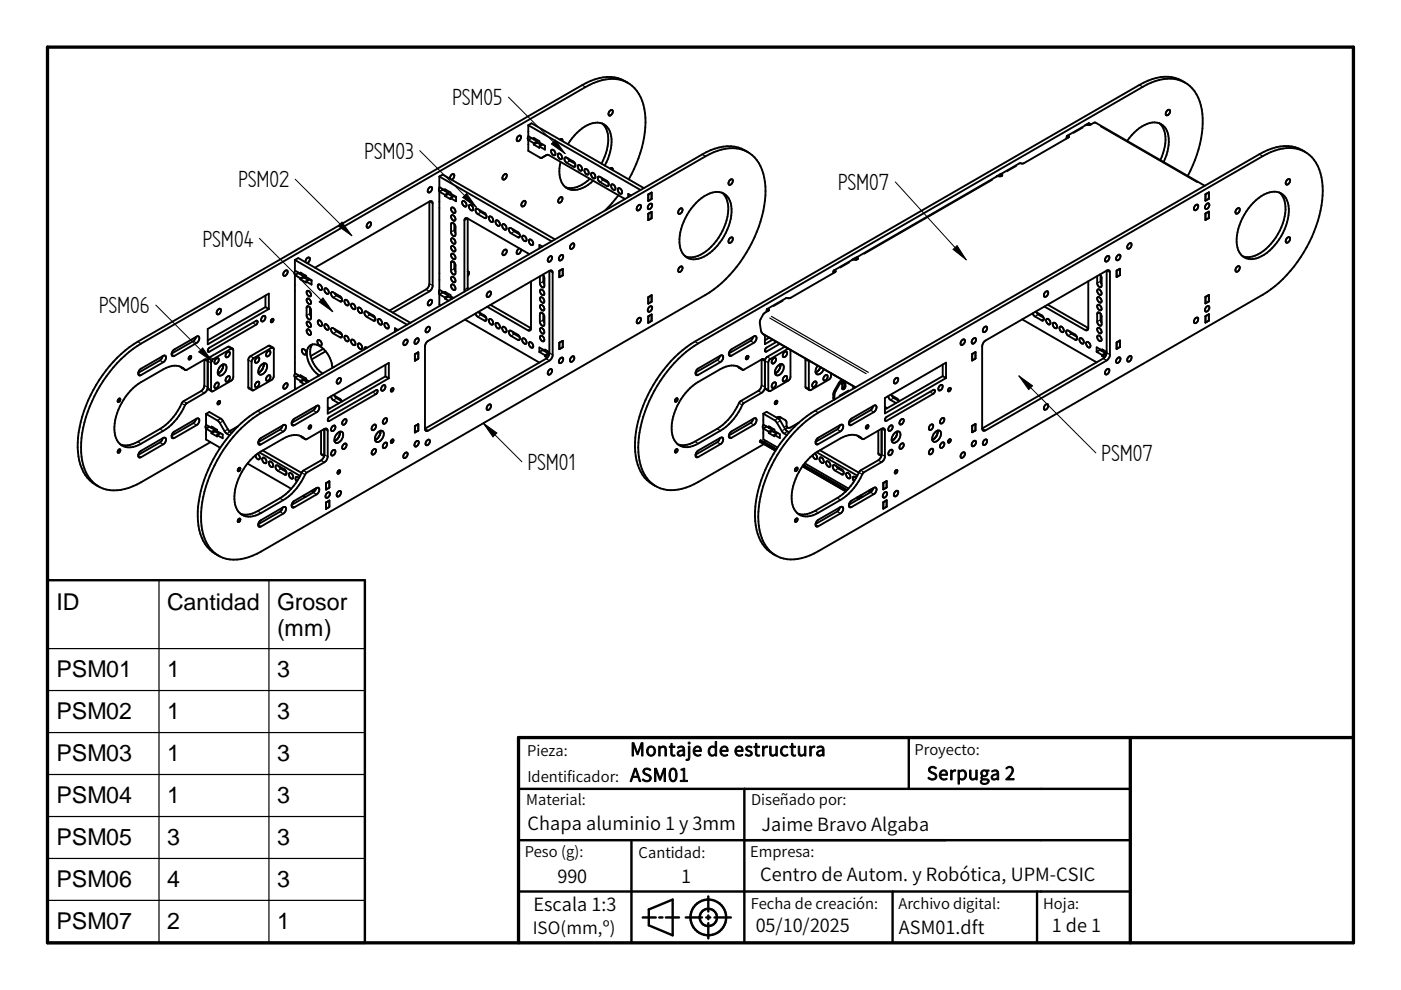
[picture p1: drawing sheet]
<svg xmlns="http://www.w3.org/2000/svg" width="297mm" height="210mm" viewBox="0 0 297 210" stroke-linecap="round" stroke-linejoin="round" font-family="sans-serif">
<path d="M10.1 10h276.9v189.9h-276.9zM239.6 156.4v43.5M287 156.4h-177.1v43.5" fill="none" stroke="#000" stroke-width=".7"/>
<g fill="none" stroke="#000" stroke-width=".51">
<path d="M10.1 123h67.3v76.9h-67.3zM192.7 156.4v10.9M109.9 167.3h129.7M109.9 178.1h129.7M133.9 178.1v21.8M157.8 167.3v32.6M109.9 189h129.7M136.3 194.5h2.7M137.6 192.8l5-2.1v7.6l-5-2.1zM139.8 194.5h.7M141.2 194.5h2.8M145.4 194.5h3.4"/>
<path d="M149.7 194.5h.9M150.2 190.1v3.2M150.2 194.1v.8M150.2 195.7v3.3M151.5 194.5h3.5M189.2 189v10.9M219.9 189v10.9"/>
<circle cx="150.2" cy="194.5" r="3.8"/>
<circle cx="150.2" cy="194.5" r="1.84"/>
</g>
<g fill="none" stroke="#000" stroke-width=".4">
<path d="M133.1 17.6a7.9 7.9 0 0 0-7.9-.5l-1.8 1-94.2 54.4a28.1 28.1 0 0 0-12.7 22.3 9.1 9.1 0 0 0 3.7 7.9 8.3 8.3 0 0 0 8.8 0l15.6-9M251.3 17.5a7.9 7.9 0 0 0-7.9-.4l-1.8 .9-94.3 54.4a28.1 28.1 0 0 0-12.7 22.4 9.3 9.3 0 0 0 3.1 7.5l1.3 .8M91 39.8l.4-.2a.65 .65 0 0 1 .1 .8 .65 .65 0 0 1-.8 .3l.1-.6zM93.2 37.4v2.3l1.1 .7M93.2 37.4l23.7 13.8M93.2 37.4l.7-.4 23.8 13.8M93.2 39.7l-.2 .6 .3 .3M95.4 37.9a.75 .75 0 0 1 .8-.9v.7l-.5 .4M106.7 37.2l.5-.3a.65 .65 0 0 1 .1 .8 .65 .65 0 0 1-.8 .3zM109.9 28.9l.3-.2a.64 .64 0 0 1 .1 .8 .64 .64 0 0 1-.7 .3v-.5zM112 26.5v2.4l1.2 .6M112 29.7v2.3l2.4 1.4h.5"/>
<path d="M112 26.5l.7-.4 23.8 13.8M112 26.5l23.8 13.8M112 29.7l1.2 .7M112 28.9l-.1 .5 .2 .3M112.7 29.3l-.7 .4M113.2 29.5v-.2l1.2 .6v.3l1.1 .7v.8l-1.1-.7M113.2 30.6l1.2 .7v-.3M113.2 30.4v.2M113.2 29.5l.7 .5M113.5 29.4l-.3 .1M113.9 30.2l.9 .6M113.9 30v.2"/>
<path d="M113.9 30l-.7 .4M113.9 30.2l-.7 .4M115.1 30.6l-.7 .4M115.9 32.9l-1 .5M115.9 32.9h.5l16.1 9.3M117 31.8a.78 .78 0 0 1 .6 1.1 .78 .78 0 0 1-.6-1.1zM118.4 32.6a.75 .75 0 0 1 .7 1.1 .75 .75 0 0 1-.7-1.1zM118.7 29.6l.4-.1 .2 .4M118.8 34.3a5.1 5.1 0 0 0 1.2 5.5 4.4 4.4 0 0 0 5.2-1l.6-.5M119.7 33.5l.4-.1 1.4 .8a.64 .64 0 0 1 .5 .6 .64 .64 0 0 1-.3 .6l-1.7-1-.3-.4zM120.4 30.6a8.4 8.4 0 0 1 6.3-4.6 3.3 3.3 0 0 1 3 3.5 10.9 10.9 0 0 1-1.5 5.6M120.4 33.6l.4 .5 1.2 .6"/>
<path d="M122.6 35a.7 .7 0 0 1 .7 .4 .7 .7 0 0 1-.1 .8 .82 .82 0 0 1-.6-1.2zM124 35.8a.78 .78 0 0 1 .7 1.2 .78 .78 0 0 1-.7-1.2zM125.1 37.9a5.3 5.3 0 0 1-5.2 1.8M125.5 36.7a.69 .69 0 0 1 .6 .4 .69 .69 0 0 1-.1 .7 .84 .84 0 0 1-.5-1.1zM126.8 37.5h.4l1.4 .8a.62 .62 0 0 1 .5 .5 .62 .62 0 0 1-.3 .7l-1.8-1-.2-.4zM127.5 37.7l.4 .5 1.1 .6M127.7 26.2a5.4 5.4 0 0 1 1 5.6l-1.2 2.9M129.3 23.5l.4-.2a.69 .69 0 0 1 .2 .8 .69 .69 0 0 1-.6 .4l-.3-.1v-.4zM129.4 35.8l.4-.2 .1 .5M129.7 39.1a.7 .7 0 0 1 .7 .4 .7 .7 0 0 1-.2 .8 .82 .82 0 0 1-.5-1.2zM131.1 39.9a.75 .75 0 0 1 .7 1.2 .75 .75 0 0 1-.7-1.2zM133.3 38a23.2 23.2 0 0 0 3.3-14.9 7 7 0 0 0-9.9-5.8l-2.6 1.2-94.2 54.4a28 28 0 0 0-12.7 22 9.3 9.3 0 0 0 3.4 8.1"/>
<path d="M154.8 38.1l.3-.1a.69 .69 0 0 1 .2 .7 .69 .69 0 0 1-.6 .5l-.2-.1-.1-.4zM158.6 32.3a7.9 7.9 0 0 0-7.9-.5l-1.8 .9-94.3 54.4a28 28 0 0 0-12.7 22.4 8.9 8.9 0 0 0 3.7 7.9 8.3 8.3 0 0 0 8.9 0l95.1-54.9a28.2 28.2 0 0 0 12.7-22 9.4 9.4 0 0 0-3.4-8.1 7.9 7.9 0 0 0-7.6-.1l-1.7 .8-94.3 54.4a28.2 28.2 0 0 0-12.7 22.1 9.3 9.3 0 0 0 3.5 8M212.5 37.2l-.5-.2-.7 .4M212.5 37v.2M212.5 37.2l-.3 .2h-.8l-29.9 17.2M212.5 37h-.4M226.3 28.8h.3M226.3 28.8l-.2 .6M226.3 28.8l4-2.3h.3a1.46 1.46 0 0 0 1.3-.5h.4l23.1 13.4M226.6 28.8l-.1 .4-9.4 5.4h-.9l-4 2.3M226.6 28.8v.3l-.2 .1M230.1 26.5h.1"/>
<path d="M231.3 26.4l-.4-.3-.8 .4M239 29.9a8.1 8.1 0 0 1 5.8-3.9 3.2 3.2 0 0 1 3 3.4v1.4l-.3 1.4-.8 2.2M245.8 26.1a5.5 5.5 0 0 1 1 5.6l-.8 2.3M247.5 23.4l.3-.1a.68 .68 0 0 1 .2 .7 .68 .68 0 0 1-.6 .5l-.3-.3zM251.8 37.3a22.3 22.3 0 0 0 2.8-14.9 6.9 6.9 0 0 0-9.7-5.2l-2.6 1.2-94.3 54.4a28.2 28.2 0 0 0-12.7 22 9.4 9.4 0 0 0 3.4 8.1 8.2 8.2 0 0 0 8.5-.2l14.8-8.6M272.9 38.1l.4-.1a.68 .68 0 0 1 .2 .7 .68 .68 0 0 1-.6 .5l-.3-.3zM276.7 32.2a7.9 7.9 0 0 0-7.9-.4l-1.8 .9-94.2 54.4a28.1 28.1 0 0 0-12.7 22.4 9.1 9.1 0 0 0 3.7 7.9l.7 .4M60.4 57.4l.3-.1a.68 .68 0 0 1 .2 .7 .68 .68 0 0 1-.6 .5l-.3-.3zM62.5 55.1l.7-.4 23.8 13.8M62.5 58.3l.7-.4 1.2 .7M62.5 55.1v2.3l1.2 .6M62.5 58.3v20.8l1.2 .7"/>
<path d="M62.5 55.1l23.8 13.8M62.5 58.3l1.2 .7M62.6 57.4l-.2 .6 .3 .2M63.2 57.8l-.1 .2M63.7 58v-.2l2.4 1.6v.9l-1.2-.6M63.7 59v.2M63.7 59.2l1.2 .7v-.2M63.9 57.9l-.2 .1M64.4 58.8l-.7 .4M64.4 58.6v.2M64.4 58.8l1 .6M64.4 58.6l-.7 .4"/>
<path d="M64.7 58.4l-.1 .5M64.8 55.6a.75 .75 0 0 1 .8-.9v.7l-.5 .4M66.1 59.5l-.5-.2-.7 .4M78.1 47.2l.3-.1a.68 .68 0 0 1 .2 .7 .68 .68 0 0 1-.6 .5l-.3-.3zM91 42.7a.42 .42 0 0 1 .5 0 .42 .42 0 0 1 .2 .4v17.7l-.2 .6-.5 .4-7.7 4.5M91 42.7v17.5l-.1 .5-.6 .7-7.8 4.5M91 42.7l-24.2 14M93.2 40.6v20.8l1.1 .7M93.2 40.6l1.1 .7M93.2 40.6l.7-.4 1.1 .7M93.9 40.1l-.2 .2M94.3 40.4v-.3l2.4 1.6v1l-1.2-.7"/>
<path d="M94.3 41.3v.3M94.3 41.6l1.2 .6v-.2M94.5 40.2l-.2 .2M95 40.9v.2M95 41.1l1 .6M95 40.9l-.7 .4M95 41.1l-.7 .5M95.7 58.8a.65 .65 0 0 1 .7 .3 .65 .65 0 0 1-.1 .8l-.6-.5zM95.7 53.9a.69 .69 0 0 1 .7 .2 .69 .69 0 0 1 0 .8 .84 .84 0 0 1-.7-1zM95.7 44.1a.65 .65 0 0 1 .7 .3 .65 .65 0 0 1-.1 .8l-.6-.5zM95.7 45.7a.65 .65 0 0 1 .7 .3 .65 .65 0 0 1-.1 .8l-.6-.5zM95.7 47.3h.5l.3 .6v2a.63 .63 0 0 1-.7 0 .63 .63 0 0 1-.2-.7z"/>
<path d="M95.7 55.4l.5 .1 .3 .6v2a.63 .63 0 0 1-.7-.1 .63 .63 0 0 1-.2-.6zM95.8 52.2a.78 .78 0 0 1 .6 1.1 .78 .78 0 0 1-.6-1.1zM95.8 50.5a.78 .78 0 0 1 .6 1.2 .78 .78 0 0 1-.6-1.2zM96.3 47.5v1.3l.3 .6M96.3 55.7v1.3l.3 .6M96.7 41.8l-.5-.2-.7 .4M98 42.7a.69 .69 0 0 1 .8 .3 .69 .69 0 0 1 0 .8 .84 .84 0 0 1-.8-1.1zM99.2 57.5l.2 .1v.4l-.2 .5M99.2 46.3a.43 .43 0 0 0-.5 0 .43 .43 0 0 0-.2 .5v15M99.2 46.3l13 7.6M99.2 46.3v15.1M99.4 43.6a.69 .69 0 0 1 .8 .1 .69 .69 0 0 1 .1 .8 .69 .69 0 0 1-.8-.2 .69 .69 0 0 1-.1-.7z"/>
<path d="M100.9 44.3h.4l1.4 .8a.63 .63 0 0 1 .5 .5 .63 .63 0 0 1-.3 .7l-1.8-1-.3-.6zM101.6 44.5l.2 .4 1.3 .7M103.7 46a.64 .64 0 0 1 .8 .3 .64 .64 0 0 1-.2 .8l-.5-.3-.2-.4zM105.1 46.8a.69 .69 0 0 1 .7 .3 .69 .69 0 0 1 .1 .8 .84 .84 0 0 1-.8-1.1zM106.5 47.6a.65 .65 0 0 1 .8 .3 .65 .65 0 0 1-.2 .8l-.6-.5zM106.9 53l.3-.1a.69 .69 0 0 1 .2 .7 .69 .69 0 0 1-.6 .5l-.3-.3zM107.9 48.4h.4l1.5 .8a.64 .64 0 0 1 .4 .5 .64 .64 0 0 1-.3 .7l-1.7-1.1-.3-.6zM108.6 48.6l.3 .3 1.3 .8M110.1 52.7a.76 .76 0 0 0-.4 1.2l.5-.2 .2-.8M110.7 50.1a.69 .69 0 0 1 .8 .2 .69 .69 0 0 1 0 .8 .84 .84 0 0 1-.8-1zM110.9 42.7l.3-.1a.64 .64 0 0 1 .1 .8 .64 .64 0 0 1-.7 .3l-.1-.4zM112.3 50.8a.75 .75 0 0 1 .6 1.1 .75 .75 0 0 1-.6-1.1z"/>
<path d="M112.6 59.7v9.9M115 52.3l-.6-.4v.8M115.1 58.3l.3 .5v2a.64 .64 0 0 1-.7-.1 .64 .64 0 0 1-.2-.6v-1.5M115.2 58.4v1.5l.2 .4M116.5 57.4a.42 .42 0 0 1 .5 0 .42 .42 0 0 1 .2 .4v17.4l-.3 .9-.4 .4-25.7 14.8a.42 .42 0 0 1-.5 0 .42 .42 0 0 1-.2-.4M116.5 57.4l-25.7 14.9-.4 .3-.3 .9v17.4M116.5 57.4v17.4l-.3 .9-.4 .4-25.7 14.8M116.5 54.5l.3-.2a.65 .65 0 0 1 .1 .8 .65 .65 0 0 1-.7 .3v-.6zM118.6 57.4l.7-.4v1.4l-.7 .4zM118.7 41.9l.3-.1a.68 .68 0 0 1 .2 .7 .68 .68 0 0 1-.6 .5l-.2-.1-.1-.4zM118.8 54.2l.3-.2a.68 .68 0 0 1 .3 .8 .68 .68 0 0 1-.6 .4l-.3-.1v-.3zM121.2 51.7l.3-.1a.63 .63 0 0 1 .2 .8 .63 .63 0 0 1-.8 .3v-.6z"/>
<path d="M131.1 41.4l-2.8 3.2M133.8 41.4l-.6-.3v.7M135.3 43.6l.4-.2a.65 .65 0 0 1 .1 .8 .65 .65 0 0 1-.8 .3l.1-.6zM137.5 41.2l.7-.4v1.4l-.7 .4zM137.5 45.3l.7-.4v1.4l-.7 .4zM137.7 43.3l.3-.1a.68 .68 0 0 1 .2 .7 .68 .68 0 0 1-.6 .5l-.3-.3zM144.1 44.3l.3-.1a.67 .67 0 0 1 .3 .7 .67 .67 0 0 1-.6 .5l-.3-.3zM144.1 56.6l.3-.1a.67 .67 0 0 1 .3 .7 .67 .67 0 0 1-.6 .5l-.3-.3zM147.6 43a5.7 5.7 0 0 1 5.5-2.1 3.7 3.7 0 0 1 2 4.1 11.8 11.8 0 0 1-6.4 9.7 3.1 3.1 0 0 1-4.6-2.7 11.6 11.6 0 0 1 3.5-9zM153.1 40.9a5.6 5.6 0 0 1 .9 5.8 11.1 11.1 0 0 1-6.6 7.7 3.4 3.4 0 0 1-2.1 0M154.8 50.5l.3-.2a.68 .68 0 0 1 .2 .8 .68 .68 0 0 1-.6 .4l-.2-.1-.1-.4zM176.8 57.3l-.1 .6"/>
<path d="M176.8 57.3l.3 .1M177.1 57.6l-.2 .2M177.1 57.4v.2M177.1 57.6l-9.5 5.6h-.9l-4 2.3M180.7 55.1h.1M181.8 54.9l-.4-.2-.7 .4M181.8 54.7v.2M181.8 54.9l-.2 .2-.8-.1-4 2.3M181.8 54.7h-.4M230.7 59.6v10M233.2 58.2l.1 .2M233.3 58.3l.1 1.5 .2 .4"/>
<path d="M233.3 58.4l.3 .5-.1 1.8a.63 .63 0 0 1-.7 0 .63 .63 0 0 1-.2-.7v-1.5M234.5 54.6a.4 .4 0 0 1 .6-.3 .4 .4 0 0 1 0 .6l-.1 .3a.4 .4 0 0 1-.6 .2 .4 .4 0 0 1 0-.6zM234.6 57.4a.43 .43 0 0 1 .5-.1 .43 .43 0 0 1 .2 .5v17.4l-.3 .8-.4 .4-25.9 14.9a.42 .42 0 0 1-.5-.5M234.6 57.4l-25.6 14.8-.5 .4-.3 .8v17.4M234.6 57.4v17.4l-.3 .8-.4 .4-25.7 14.8M236.7 57.4l.7-.4v1.3l-.7 .4zM236.7 57.4v1.3M237 54.1l.3-.1a.65 .65 0 0 1 .1 .8 .65 .65 0 0 1-.7 .3v-.6zM239.3 51.7l.3-.2a.68 .68 0 0 1 .3 .8 .68 .68 0 0 1-.6 .4l-.3-.1v-.3zM253.5 43.5l.3-.1a.69 .69 0 0 1 .2 .7 .69 .69 0 0 1-.6 .5l-.2-.1-.1-.4zM255.6 45.3l.7-.4v1.3l-.7 .4zM255.6 41.2l.7-.4v1.3l-.7 .4z"/>
<path d="M255.8 43.3l.4-.2a.65 .65 0 0 1 .1 .8 .65 .65 0 0 1-.8 .3l.1-.6zM262.3 56.6l.3-.2a.64 .64 0 0 1 .1 .8 .64 .64 0 0 1-.7 .3l-.1-.4zM262.3 44.3l.3-.2a.68 .68 0 0 1 .2 .8 .68 .68 0 0 1-.6 .4l-.2-.1-.1-.4zM265.7 43a5.7 5.7 0 0 1 5.5-2.2 3.7 3.7 0 0 1 2.1 4.1 12 12 0 0 1-6.4 9.7 3.1 3.1 0 0 1-4.6-2.7 11.7 11.7 0 0 1 3.4-8.9zM271.3 40.8a5.6 5.6 0 0 1 .9 5.9 11.2 11.2 0 0 1-6.7 7.7 3.4 3.4 0 0 1-2-.1M272.9 50.4l.4-.1a.68 .68 0 0 1 .2 .7 .68 .68 0 0 1-.6 .5l-.3-.3zM29.7 78.3l5.1-2.9a.69 .69 0 0 1 .4 .6 .69 .69 0 0 1-.4 .7l-5.1 2.9a.69 .69 0 0 1-.4-.6 .69 .69 0 0 1 .4-.7zM34.5 75.5l-.2 .5-.4 .4-4.6 2.7M36.8 74.2l5.1-2.9a.69 .69 0 0 1 .4 .6 .69 .69 0 0 1-.4 .7l-5.1 2.9a.69 .69 0 0 1-.5-.6 .69 .69 0 0 1 .5-.7zM38.2 77.7l1.1 .7M40.1 75.7l.3-.2a.38 .38 0 0 1 .1 .5 .38 .38 0 0 1-.5 .1zM41.5 71.4l-.5 .9-4.6 2.7"/>
<path d="M43.3 76.3l-4 2.2a3.6 3.6 0 0 0-4.7-.2l-4.7 2.7a12.2 12.2 0 0 0-5.6 10.8 3.2 3.2 0 0 0 5 2.6l5.3-3a13 13 0 0 0 4.9-5.8l3.8-2.3 .4-.3 .3-.9M43.3 76.3v5.4l-.1 .6-.6 .6-3.8 2.3a13.6 13.6 0 0 1-4.9 5.8l-5.8 3.2-1.6 .2-.9-.1M43.3 76.3a.44 .44 0 0 1 .5-.1 .44 .44 0 0 1 .2 .5M44 69.7l13-7.4v3.2l-13 7.5zM44.3 73.9l10-5.9 .3 .1v.3l-.3 .5-10 5.7-.3-.2zM45.8 76.1l.3-.2a.69 .69 0 0 1 .2 .8 .69 .69 0 0 1-.6 .5l-.3-.3zM46.1 65.8l.5-.4a.64 .64 0 0 1 .1 .8 .64 .64 0 0 1-.7 .3l-.1-.3zM46.8 77.6a.7 .7 0 0 1 1-.3 .7 .7 0 0 1 .2 1 1.44 1.44 0 0 1-1.6 1.3 1.45 1.45 0 0 1 .4-2zM47.3 77.3a1.98 1.98 0 0 1-1.1 1.9M48.2 79.9l.3-.2a.69 .69 0 0 1 .2 .8 .69 .69 0 0 1-.6 .5l-.2-.2-.1-.3zM48.2 74.7l.3-.1a.68 .68 0 0 1 .2 .7 .68 .68 0 0 1-.6 .5l-.2-.2-.1-.3zM49.3 73.9l-.7-.4-.3 .1-3.8 2.1-.3 .4-.2 .4v5.8l.2 .2 .7 .5"/>
<path d="M49.3 73.9l-.3 .1-3.8 2.1-.3 .4-.2 .4v5.8l.2 .3M49.3 73.9l.2 .3v5.7l-.2 .5-.3 .4-3.8 2.1-.3 .1M54.4 75.9l.3-.2a.68 .68 0 0 1 .2 .8 .68 .68 0 0 1-.6 .4l-.2-.1v-.3zM55.4 77.4a.7 .7 0 0 1 1-.3 .7 .7 0 0 1 .2 1 1.44 1.44 0 0 1-1.6 1.3 1.45 1.45 0 0 1 .4-2zM55.7 67.1l.3-.1a.68 .68 0 0 1 .3 .7 .68 .68 0 0 1-.7 .5l-.3-.3zM55.9 77a1.9 1.9 0 0 1-1.1 2M56.3 65.1l.7 .4M56.3 62.7v2.4M56.3 65.1l-12.3 7.1M56.7 74.5l.4-.1a.65 .65 0 0 1 .1 .8 .65 .65 0 0 1-.8 .3l.1-.6zM56.7 79.7l.4-.2a.64 .64 0 0 1 .1 .8 .64 .64 0 0 1-.8 .3l.1-.5zM57.5 67.8l.3-.2a.38 .38 0 0 1 .1 .5 .38 .38 0 0 1-.5 .1z"/>
<path d="M57.9 73.7h-.3l-3.8 2.2-.3 .4-.2 .5v5.7l.2 .3M57.9 73.7l-.7-.4h-.3l-3.8 2.2-.3 .4-.2 .4v5.7l.2 .4 .7 .4M57.9 73.7l.2 .3v5.7l-.2 .5-.3 .4-3.8 2.1-.3 .1M62.6 79.1l-.2 .6 .3 .3M63.2 79.5l-.1 .2M63.7 79.8v-.2l1.2 .6v.3l.6 .4M63.9 79.7l-.2 .1M64 74.1a.65 .65 0 0 1 .8 .3 .65 .65 0 0 1-.1 .8l-.6-.5zM65 63.4a.69 .69 0 0 1 .8 .3 .69 .69 0 0 1 0 .8 .84 .84 0 0 1-.8-1.1zM65 69.9a.65 .65 0 0 1 .8 .3 .65 .65 0 0 1-.1 .8l-.6-.5zM65.1 65h.4l.4 .6v2a.61 .61 0 0 1-.7 0 .61 .61 0 0 1-.2-.7zM65.1 61.7a.77 .77 0 0 1 .7 1.1 .75 .75 0 0 1-.7-1.1z"/>
<path d="M65.1 68.2a.78 .78 0 0 1 .7 1.2 .78 .78 0 0 1-.7-1.2zM65.7 65.2v1.5l.3 .4M66.2 73a4.1 4.1 0 0 0 .7 4.7l.7 .8 .8 .7M67.4 72.1a.7 .7 0 0 1 .7 .4 .7 .7 0 0 1-.1 .8 .83 .83 0 0 1-.6-1.2zM67.5 60.3a.69 .69 0 0 1 .7 .4 .69 .69 0 0 1-.2 .8 .8 .8 0 0 1-.5-1.2zM67.5 67.9a.69 .69 0 0 1 .7 .4 .69 .69 0 0 1-.2 .8 .8 .8 0 0 1-.5-1.2zM67.5 79.7l-.2 .1M68.5 74l-2.6 1.5M68.8 61.2a.69 .69 0 0 1 .8 .3 .69 .69 0 0 1 0 .8 .84 .84 0 0 1-.8-1.1zM68.9 68.7a.78 .78 0 0 1 .7 1.2 .78 .78 0 0 1-.7-1.2zM69 74.5a2.92 2.92 0 0 0-3-1.4 2.34 2.34 0 0 0-.8 3 6.2 6.2 0 0 0 2.5 3.5M69 74.5l1 1.4 .3 1.1 .2 1"/>
<path d="M69 74.5l-2.9 1.7M70.2 69.6h.5l1.4 .8a.62 .62 0 0 1 .4 .5 .62 .62 0 0 1-.3 .7l-1.7-1-.3-.6zM70.2 62h.5l1.4 .8a.62 .62 0 0 1 .4 .5 .62 .62 0 0 1-.3 .6l-1.7-1-.3-.5zM70.8 77.8l-.2 .1M70.9 62.2l.3 .3 1.3 .8M70.9 69.8l.3 .3 1.3 .8M73.1 63.6a.77 .77 0 0 1 .7 1.1 .75 .75 0 0 1-.7-1.1zM73.1 71.2a.75 .75 0 0 1 .7 1.1 .75 .75 0 0 1-.7-1.1zM74.5 64.5a.69 .69 0 0 1 .7 .3 .69 .69 0 0 1 0 .8 .84 .84 0 0 1-.7-1.1zM74.6 72a.78 .78 0 0 1 .6 1.2 .78 .78 0 0 1-.6-1.2zM75.9 65.3a.69 .69 0 0 1 .7 .3 .69 .69 0 0 1 0 .8 .84 .84 0 0 1-.7-1.1zM75.9 72.9a.69 .69 0 0 1 .7 .2 .69 .69 0 0 1 .1 .8 .69 .69 0 0 1-.7-.2 .69 .69 0 0 1-.1-.8z"/>
<path d="M77.3 66.1h.4l1.4 .8a.62 .62 0 0 1 .5 .5 .62 .62 0 0 1-.3 .6l-1.7-1-.3-.6zM77.8 73.7l-.4-.1-.1 .5M78 66.2l.3 .4 1.2 .8M80.2 67.7a.69 .69 0 0 1 .7 .4 .69 .69 0 0 1-.2 .8 .8 .8 0 0 1-.5-1.2zM81.6 68.5a.78 .78 0 0 1 .7 1.1 .78 .78 0 0 1-.7-1.1zM81.7 77.4v2.4M81.7 79.8l-12.2 7.1M81.7 79.8l.7 .4M84.4 70l-.7-.4v.8M85.8 72.1l.4-.1a.68 .68 0 0 1 .2 .7 .68 .68 0 0 1-.6 .5l-.2-.1-.1-.4zM88 75.1l.7-.4v1.4l-.7 .4zM88.2 71.9l.3-.2a.67 .67 0 0 1 .3 .8 .67 .67 0 0 1-.7 .4l-.2-.3z"/>
<path d="M90.6 69.4l.3-.1a.65 .65 0 0 1 .1 .8 .65 .65 0 0 1-.7 .3v-.6zM91 63.7l.4-.2a.65 .65 0 0 1 .1 .9 .65 .65 0 0 1-.8 .2l.1-.5zM93.2 62.4v2.2l.2 .2M93.2 62.4l.7-.4 1.1 .7M93.2 62.4l1.1 .7M93.2 61.5l-.2 .5 .3 .3M93.9 61.8l-.2 .3M94.3 62.1v-.2l1.2 .7v.2l.7 .4M94.3 63.1v.2M94.3 63.3l.8 .5M94.5 62l-.2 .1M95 62.7v.2"/>
<path d="M95 62.9l.8 .5M95 62.7l-.7 .4M95 62.9l-.7 .4M95.7 60.4a.65 .65 0 0 1 .7 .3 .65 .65 0 0 1-.1 .8l-.6-.5zM98.6 67.8l15.8 9.1M100.8 66.5l.5 .7 1.4 .8 .4-.1v-.5M101.4 66.1l1.5 .9 .2 .4M101.6 66.2l.2 .4 1.3 .8M103.3 65l8.6 5a.44 .44 0 0 0 .5 0 .44 .44 0 0 0 .2-.4M103.5 61.9l.3-.1a.68 .68 0 0 1 .3 .7 .68 .68 0 0 1-.7 .5l-.2-.3zM103.7 67.8a.64 .64 0 0 1 .8 .2 .64 .64 0 0 1-.2 .9l-.5-.4-.2-.4zM104 64.6l8.6 5"/>
<path d="M105.1 68.6a.69 .69 0 0 1 .7 .2 .69 .69 0 0 1 .1 .8 .84 .84 0 0 1-.8-1zM106.6 69.3a.75 .75 0 0 1 .7 1.1 .75 .75 0 0 1-.7-1.1zM107.9 70.2l.4-.1 1.5 .9a.64 .64 0 0 1 .4 .5 .64 .64 0 0 1-.3 .6l-1.7-1-.3-.6zM108.6 70.3l.5 .5 1.1 .7M110.8 71.7a.78 .78 0 0 1 .7 1.2 .78 .78 0 0 1-.7-1.2zM112.3 72.6a.78 .78 0 0 1 .6 1.1 .78 .78 0 0 1-.6-1.1zM114.4 74.6l1.1 .7M114.6 66.3l.4 .1 .4 .6v2a.64 .64 0 0 1-.7-.1 .64 .64 0 0 1-.2-.7v-1.6zM114.6 64.7a.78 .78 0 0 1 .7 1.1 .78 .78 0 0 1-.7-1.1zM114.6 69.6a.69 .69 0 0 1 .7 .4 .69 .69 0 0 1-.2 .8 .84 .84 0 0 1-.5-1.2zM114.6 71.2a.75 .75 0 0 1 .7 1.1 .75 .75 0 0 1-.7-1.1zM114.6 61.4a.78 .78 0 0 1 .7 1.2 .78 .78 0 0 1-.7-1.2z"/>
<path d="M114.6 63a.78 .78 0 0 1 .7 1.2 .78 .78 0 0 1-.7-1.2zM115.1 74.1v.1M115.1 74.2l1.1 .7M115.1 74.2l-.7 .4M115.2 66.5v1.5l.2 .4M115.5 74.4l-1.1-.7v.9M115.5 74.4v-.3l1 .6M115.5 75.3v.2M115.5 75.5l.6 .3M115.7 74.3l-.2 .1M116.2 74.9v.2M116.2 75.1l.2 .1"/>
<path d="M116.2 74.9l-.7 .4M116.2 75.1l-.7 .4M116.5 78.4l.3-.2a.65 .65 0 0 1 .1 .8 .65 .65 0 0 1-.7 .3v-.5zM118.6 72.7l.7-.4v1.3l-.7 .4zM118.8 75.9l.3-.1a.68 .68 0 0 1 .3 .7 .68 .68 0 0 1-.6 .5l-.3-.1v-.4zM121.2 75.7l.3-.2a.63 .63 0 0 1 .2 .8 .63 .63 0 0 1-.8 .3v-.6zM135.3 67.5l.4-.1a.65 .65 0 0 1 .1 .8 .65 .65 0 0 1-.8 .3l.1-.6zM137.5 63l.7-.4v1.4l-.7 .4zM137.5 67.1l.7-.4v1.3l-.7 .5zM137.7 65.1l.3-.2a.68 .68 0 0 1 .2 .8 .68 .68 0 0 1-.6 .4l-.3-.3zM147.9 78.3l4.9-2.9 .3-.1a.93 .93 0 0 1-.3 1.5l-4.9 2.8a.71 .71 0 0 1-.5-.7 .71 .71 0 0 1 .5-.6zM152.6 75.5l-.5 .8-4.6 2.7"/>
<path d="M154.9 74.2l5.3-3a.93 .93 0 0 1-.4 1.5l-5 2.8-.3-.4zM156.4 77.7l1 .7M158.3 75.6l.2-.2a.38 .38 0 0 1 .1 .5 .38 .38 0 0 1-.5 .2zM159.7 71.4l-.6 .9-4.6 2.6M161.5 76.2v5.5l-.2 .5-.5 .7-3.9 2.2a13.5 13.5 0 0 1-4.8 5.8l-5.9 3.2-1.6 .3-.9-.2M161.5 76.2a.43 .43 0 0 1 .5 0 .43 .43 0 0 1 .2 .4M161.5 76.2l-3.9 2.2a3.8 3.8 0 0 0-4.8-.1l-4.8 2.7a12.3 12.3 0 0 0-5.6 10.7 3.2 3.2 0 0 0 5.1 2.6l5.3-3a13.1 13.1 0 0 0 4.8-5.7l3.9-2.3 .5-.7 .2-.5M161.8 70.8l19.6 11.3M161.8 70.8l.2 .2M162.2 71.1v1.9l1.6-1M162.7 65.5l.3 .1M162.7 65.5l-.2 .6"/>
<path d="M163 65.6v.2a3.1 3.1 0 0 0-1.9 2.8l.3 1.8 .4 .4M163 65.6v.2l-.2 .2M163.1 71.6l-.9 .5M163.9 76l.4-.1a.7 .7 0 0 1 .1 .8 .7 .7 0 0 1-.7 .4l-.1-.5zM164.7 72.5l-2.2 1.2-.3 .4v.4h.3l2.9-1.6M164.9 77.6a.7 .7 0 0 1 1-.4 .7 .7 0 0 1 .2 1.1 1.45 1.45 0 0 1-1.5 1.2 1.43 1.43 0 0 1 .3-1.9zM165.5 77.2a1.93 1.93 0 0 1-1.2 2M166.3 79.8l.3-.1a.68 .68 0 0 1 .2 .7 .68 .68 0 0 1-.6 .5l-.3-.3zM166.3 74.7l.3-.2a.68 .68 0 0 1 .2 .8 .68 .68 0 0 1-.6 .4l-.3-.2zM166.4 73.5l-3.8 2.2-.4 .6v5.9l.1 .3 .7 .4M167.1 73.9l-3.7 2.2-.4 .3-.1 .5v5.7l.1 .3M167.6 74.2v5.7l-.1 .4-.4 .4-3.7 2.2h-.4"/>
<path d="M170.8 76v6l.1 .3 .7 .4M171.5 76.5v5.9l.1 .3M173.4 77.5l-.5 .9v.6M174 77.9l-.4 .5-.7 .6M174.7 78.3a1.15 1.15 0 0 1-1.7 .9l-.1-.2M174.9 79.7l.3-.2a.64 .64 0 0 1 .2 .8 .64 .64 0 0 1-.8 .3v-.4zM176.2 79.1a1.21 1.21 0 0 1-.5 1.4l-3.7 2.2h-.4M199.9 77.3v2.5M199.9 79.8l-12.3 7M199.9 79.8l.7 .4M204 72.1l.3-.2a.68 .68 0 0 1 .2 .8 .68 .68 0 0 1-.6 .5l-.3-.3zM206.1 75.1l.7-.4v1.3l-.7 .4z"/>
<path d="M206.4 71.8l.3-.1a.68 .68 0 0 1 .2 .7 .68 .68 0 0 1-.6 .5l-.2-.2-.1-.3zM208.7 69.4l.3-.2a.68 .68 0 0 1 .3 .8 .68 .68 0 0 1-.7 .4l-.2-.3zM216.7 67.7l15.8 9.1M219 66.4l.3 .6 1.7 1 .3-.3v-.3M219.5 66.1l1.5 .9 .3 .4M219.7 66.2l.4 .5 1.2 .7M221.4 65l8.6 5a.43 .43 0 0 0 .5 0 .43 .43 0 0 0 .2-.4M221.7 61.9l.3-.2a.64 .64 0 0 1 .1 .8 .64 .64 0 0 1-.7 .3v-.5zM221.8 67.7a.65 .65 0 0 1 .8 .3 .65 .65 0 0 1-.1 .8l-.6-.5zM222.1 64.6l8.6 5M223.3 68.4a.7 .7 0 0 1 .7 .4 .7 .7 0 0 1-.1 .8 .82 .82 0 0 1-.6-1.2zM224.7 69.3a.69 .69 0 0 1 .7 .4 .69 .69 0 0 1-.1 .7 .84 .84 0 0 1-.6-1.1z"/>
<path d="M226.1 70.1h.4l1.4 .8a.63 .63 0 0 1 .5 .5 .63 .63 0 0 1-.3 .7l-1.8-1-.3-.6zM226.8 70.3l.4 .5 1.1 .6M228.9 71.8a.69 .69 0 0 1 .7 .3 .69 .69 0 0 1 .1 .8 .84 .84 0 0 1-.8-1.1zM230.4 72.5a.7 .7 0 0 1 .7 .4 .7 .7 0 0 1-.2 .8 .83 .83 0 0 1-.5-1.2zM232.5 74.6l1.2 .7M232.7 69.6a.69 .69 0 0 1 .7 .3 .69 .69 0 0 1 0 .8 .84 .84 0 0 1-.7-1.1zM232.7 71.2a.65 .65 0 0 1 .7 .3 .65 .65 0 0 1-.1 .8l-.6-.5zM232.7 66.3h.3l.5 .4v2.2a.63 .63 0 0 1-.7 0 .63 .63 0 0 1-.2-.7zM232.8 61.4a.77 .77 0 0 1 .6 1.1 .75 .75 0 0 1-.6-1.1zM232.8 63a.78 .78 0 0 1 .6 1.2 .78 .78 0 0 1-.6-1.2zM232.8 64.6a.78 .78 0 0 1 .6 1.2 .78 .78 0 0 1-.6-1.2zM233.2 74v.2"/>
<path d="M233.2 74.2l1.2 .7M233.2 74.2l-.7 .4M233.3 66.5l.1 1.5 .2 .4M233.7 74.3v-.2l.9 .5M233.7 75.3v.2M233.7 74.3l-1.2-.7v1M233.7 75.5l.5 .3M233.9 74.2l-.2 .1M234.4 74.9v.2M234.4 75.1l.1 .1M234.4 74.9l-.7 .4M234.4 75.1l-.7 .4"/>
<path d="M234.5 78.5a.4 .4 0 0 1 .6-.3 .4 .4 0 0 1 0 .7l-.1 .2a.4 .4 0 0 1-.6 .3 .4 .4 0 0 1 0-.7zM236.7 72.6l.7-.4v1.4l-.7 .4zM236.7 72.6v1.4M237 75.9l.3-.1a.68 .68 0 0 1 .2 .7 .68 .68 0 0 1-.6 .5l-.3-.3zM239.3 75.6l.3-.1a.68 .68 0 0 1 .3 .7 .68 .68 0 0 1-.6 .5l-.3-.1v-.4zM253.5 67.5l.3-.2a.69 .69 0 0 1 .2 .8 .69 .69 0 0 1-.6 .4l-.2-.1-.1-.3zM255.6 62.9l.7-.4v1.4l-.7 .4zM255.6 67l.7-.4v1.4l-.7 .4zM255.8 65l.4-.1a.64 .64 0 0 1 .1 .8 .64 .64 0 0 1-.8 .3l.1-.6zM25.2 95.3l.1-.1a.38 .38 0 0 1 .1 .6 .38 .38 0 0 1-.4 .1zM25.2 84.5h.1a.38 .38 0 0 1 .1 .5 .38 .38 0 0 1-.4 .1zM29.7 95.7l4.9-2.8 .4-.1a.9 .9 0 0 1-.4 1.4l-4.7 2.7-.4 .1-.2-.2v-.4z"/>
<path d="M34.5 92.9l-.2 .6-.4 .3-4.6 2.7M36.8 91.6l4.9-2.8 .3-.1a.92 .92 0 0 1-.3 1.4l-4.7 2.8h-.4l-.2-.2v-.4zM41.5 88.9l-.5 .8-4.6 2.7M43.7 90.9v2.3l3 1.7M43.7 87.8v2.3l1.1 .6M43.7 87.8l2.6 1.5 1.4 2.3 1 .7M43.7 87.8l.7-.4 2.6 1.5 1.4 2.3 .8 .5M43.7 90.9l1.1 .7M43.7 90.1l-.1 .4 .1 .4M44.3 90.5l-.6 .4M44.8 90.7l.8 .5M44.8 90.7v-.3l1.2 .7v.3l1.2 .7v.8l-1.2-.7"/>
<path d="M44.8 91.6v.3M44.8 91.9l1.2 .6v-.3M45.1 90.6l-.3 .1M45.6 91.2l-.8 .4M45.6 91.5l-.8 .4M45.6 91.2v.3M45.6 91.5l.9 .5M45.8 81.3l.3-.2a.65 .65 0 0 1 .2 .8 .65 .65 0 0 1-.8 .3v-.6zM46.2 85.2l.3-.2a.37 .37 0 0 1 .1 .5 .37 .37 0 0 1-.5 .2zM46.8 91.8l-.8 .4M50.5 90.4l-1.9 1M50.5 99.4l.3-.2a.38 .38 0 0 1 .1 .5 .38 .38 0 0 1-.5 .1z"/>
<path d="M52.5 98.3l9.3 5.3M53.1 97.5l1.7-1.4 5.2-3.1a3.8 3.8 0 0 1 4.9 .2l4.1-2.3a.42 .42 0 0 1 .5 .5v5.4l-.2 .6-.5 .6-3.9 2.3a14 14 0 0 1-4.9 5.7l-4.7 2.8a3.5 3.5 0 0 1-5-.7 8.9 8.9 0 0 1 .9-8zM54.4 81l.3-.1a.68 .68 0 0 1 .2 .7 .68 .68 0 0 1-.6 .5l-.2-.1v-.4zM54.6 96.2a.71 .71 0 0 1 .3 1.2l-.5-.3-.2-.6M55 95.9l8.6 5M55.2 93l5-2.9a.69 .69 0 0 1 .5 .6 .69 .69 0 0 1-.5 .7l-5 2.9a.69 .69 0 0 1-.5-.6 .69 .69 0 0 1 .5-.7zM55.7 95.5l8.2 4.8M55.7 97a.7 .7 0 0 1 .7 .5 .7 .7 0 0 1-.1 .7 .83 .83 0 0 1-.6-1.2zM57.1 97.9a.78 .78 0 0 1 .7 1.1 .78 .78 0 0 1-.7-1.1zM58.5 98.7h.4l1.4 .8a.63 .63 0 0 1 .5 .5 .63 .63 0 0 1-.4 .7l-1.7-1-.2-.4zM59.2 98.9l.4 .5 1.1 .6M59.9 90.2l-.2 .5-.4 .4-4.5 2.6"/>
<path d="M60.4 81.4l.3-.2a.68 .68 0 0 1 .2 .8 .68 .68 0 0 1-.6 .4l-.3-.2zM62.2 88.9l5.1-2.9a.71 .71 0 0 1 .4 .6 .71 .71 0 0 1-.4 .7l-4.9 2.8-.3 .1-.3-.2v-.4zM62.5 80.1l.7-.4 1.2 .6M62.5 80.1v2.2l.3 .2M62.5 80.1l1.2 .7M63.7 92.4l1 .7M63.7 80.8v.2M63.7 81l.8 .4M64.4 80.3v.3M64.4 80.6l.8 .4M64.4 80.3l-.7 .5M64.4 80.6l-.7 .4"/>
<path d="M65.5 90.4l.3-.2a.38 .38 0 0 1 .1 .5 .38 .38 0 0 1-.5 .1zM67 86.1l-.6 .9-4.6 2.7M68.1 91.4v4.7l.1 .3 .5 .3M68.8 91v5.4l-.2 .6-.5 .6-3.9 2.3a13.6 13.6 0 0 1-4.9 5.7l-5.8 3.3-1.6 .2-.9-.2M69.5 84.4l12.9-7.5v3.3l-12.9 7.5zM69.5 86.3l.5 .3M69.7 88.5l10-5.8 .3 .1v.5l-.3 .2-10 5.8-.2-.3zM70.2 84l.3 .7 1.3 .8M70.5 90.4l.4-.2a.64 .64 0 0 1 .1 .8 .64 .64 0 0 1-.8 .3l.1-.6zM70.5 95.5l.4-.1a.7 .7 0 0 1 .1 .8 .7 .7 0 0 1-.7 .4l-.1-.5zM70.7 83.8l1.4 .8 .4 .5M70.9 83.9l.5 .5 1.1 .7"/>
<path d="M71.6 91.8a.65 .65 0 0 1 .9-.2 .65 .65 0 0 1 .2 .8 1.63 1.63 0 0 1-1.4 1.5 1.36 1.36 0 0 1 .3-2.1zM71.7 99.9l.2-.2a.37 .37 0 0 1 .2 .5 .37 .37 0 0 1-.5 .2zM71.7 80.3l.3-.2a.64 .64 0 0 1 .2 .8 .64 .64 0 0 1-.8 .3v-.3zM72 91.5a1.93 1.93 0 0 1-1.1 2M72.9 89l.3-.1a.68 .68 0 0 1 .2 .7 .68 .68 0 0 1-.6 .5l-.3-.3zM72.9 94.2l.3-.2a.68 .68 0 0 1 .2 .8 .68 .68 0 0 1-.6 .4l-.3-.2zM79 90.3a.4 .4 0 0 1 .6-.3 .4 .4 0 0 1 0 .7l-.1 .2a.4 .4 0 0 1-.6 .3 .4 .4 0 0 1 0-.7zM79.1 95.3l.4-.1a.68 .68 0 0 1 .2 .7 .68 .68 0 0 1-.6 .5l-.3-.3zM80.2 91.6a.71 .71 0 0 1 1.1-.1 .71 .71 0 0 1 0 1 1.27 1.27 0 0 1-1.6 1.1 1.63 1.63 0 0 1 .5-2zM80.6 91.3a1.98 1.98 0 0 1-1.1 2M81.1 81.8l.4-.2a.7 .7 0 0 1 .1 .8 .7 .7 0 0 1-.7 .4l-.1-.4zM81.5 94l.3-.2a.69 .69 0 0 1 .2 .8 .69 .69 0 0 1-.6 .4l-.2-.1-.1-.3z"/>
<path d="M81.5 88.8l.3-.2a.69 .69 0 0 1 .2 .8 .69 .69 0 0 1-.6 .5l-.2-.2-.1-.3zM83 93.3l.2-.1a.38 .38 0 0 1 .2 .5 .38 .38 0 0 1-.5 .1zM83 82.5l.2-.2a.38 .38 0 0 1 .2 .5 .38 .38 0 0 1-.5 .1zM85.8 96.1l.4-.2a.68 .68 0 0 1 .2 .8 .68 .68 0 0 1-.6 .4l-.2-.1-.1-.4zM88 90.3l.7-.4v1.4l-.7 .4zM88.2 93.6l.3-.1a.68 .68 0 0 1 .3 .7 .68 .68 0 0 1-.7 .5l-.2-.3zM90.4 93.5a.4 .4 0 0 1 .6-.3 .4 .4 0 0 1 .1 .7l-.2 .2a.4 .4 0 0 1-.5 .3 .4 .4 0 0 1-.1-.7zM103.5 85.9l.3-.2a.68 .68 0 0 1 .3 .8 .68 .68 0 0 1-.7 .4l-.2-.2zM143.3 95.3l.2-.1a.38 .38 0 0 1 .1 .5 .38 .38 0 0 1-.5 .2zM143.3 84.5l.2-.1a.38 .38 0 0 1 .1 .5 .38 .38 0 0 1-.5 .2zM147.9 95.7l4.9-2.9h.3a.91 .91 0 0 1-.3 1.4l-4.8 2.7-.3 .1-.2-.2v-.5zM152.6 92.9l-.2 .5-.3 .4-4.6 2.6"/>
<path d="M154.9 91.6l4.9-2.9h.4a.91 .91 0 0 1-.4 1.4l-4.9 2.8a.49 .49 0 0 1-.4-.4 .49 .49 0 0 1 .1-.5zM159.7 88.8l-.6 .9-4.6 2.6M161.1 93.6l.7 .5M161.1 93.6l.2-.3 .7 .5M161.8 90.8l1.2 .7M161.8 90l-.1 .6 .2 .2M161.8 87.7v2.3l1.2 .7M161.8 90.8v2.4l3 1.7M161.8 87.7l.7-.4 2.6 1.5 1.5 2.4 .7 .5M161.8 87.7l2.6 1.5 1.5 2.4 .9 .6M161.8 94.1l2.6 1.4M162 93.8l2.6 1.5"/>
<path d="M162.5 90.5l-.7 .3M162.5 93.6l-.5 .2M163 90.7v-.3l1.2 .7v.3l1.2 .7v.8l-1.2-.7M163 91.5v.3M163 90.7l.7 .4M163 91.8l1.2 .7v-.3M163.3 90.6l-.3 .1M163.3 90.6l-.1 .2M163.7 91.1l-.7 .4M163.7 91.4l-.7 .4M163.7 91.1v.3M163.7 91.4l.9 .5"/>
<path d="M163.9 81.2l.4-.2a.7 .7 0 0 1 .1 .8 .7 .7 0 0 1-.7 .4l-.1-.4zM164.4 85.1l.2-.1a.37 .37 0 0 1 .1 .5 .37 .37 0 0 1-.4 .1zM164.7 88.5a.7 .7 0 0 1 .9 .1M164.9 91.8l-.7 .4M165.6 88.6l.9 .5a1.36 1.36 0 0 1 .3 1.4l.2 .2h.4l2-1.1M165.6 88.6l-.7 .1M168.7 99.3l.2-.2a.38 .38 0 0 1 .1 .5 .38 .38 0 0 1-.5 .2zM169.2 90.8l1.7-1.5 2.6-1.8 94.2-54.4a9.4 9.4 0 0 1 8.7-1.1 8.2 8.2 0 0 1 4 7.5 27.6 27.6 0 0 1-7.6 18.8l-2.5 2.4-2.6 1.8-94.2 54.4a9.4 9.4 0 0 1-8.7 1 8.2 8.2 0 0 1-4-7.4 27.7 27.7 0 0 1 8.4-19.7zM170.2 98.9l9.1 5.3M170.3 98.6l9.3 5.3M170.6 98.2l9.3 5.4M171.8 96.9l1.7-1.2 4.7-2.8a3.8 3.8 0 0 1 4.8 .2l3.9-2.2a.42 .42 0 0 1 .5 0 .42 .42 0 0 1 .2 .4v5.5l-.1 .5-.6 .7-3.9 2.2a13.6 13.6 0 0 1-4.8 5.8l-4.7 2.7a3.4 3.4 0 0 1-5.1-.7 8.7 8.7 0 0 1 1-7.9l.9-1.4z"/>
<path d="M172.5 81l.4-.1a.68 .68 0 0 1 .2 .7 .68 .68 0 0 1-.6 .5l-.3-.3zM172.7 96.2a.71 .71 0 0 1 .3 1.2l-.5-.3-.2-.6M173.1 95.9l8.7 5M173.3 92.9l4.9-2.8 .3-.1a.9 .9 0 0 1-.3 1.5l-4.9 2.8a.71 .71 0 0 1-.4-.7 .71 .71 0 0 1 .4-.7zM173.8 97.1a.64 .64 0 0 1 .7 .3 .64 .64 0 0 1-.1 .8l-.5-.3-.2-.4zM173.8 95.5l8.3 4.7M175.3 97.8a.78 .78 0 0 1 .6 1.2 .78 .78 0 0 1-.6-1.2zM176.6 98.7h.4l1.4 .8a.62 .62 0 0 1 .5 .5 .62 .62 0 0 1-.3 .6l-1.7-1-.3-.3zM177.3 98.8l.3 .4 1.2 .8M178.1 90.2l-.6 .8-4.6 2.7M178.6 80.5l-.8 .8-1 1.8-.1 1.2 .1 .5M178.7 82.3l-.1 .1"/>
<path d="M178.8 80.6l-.7 .8-1.1 1.8v1.5M178.9 82.1l-.2 .2M179 80.8l-.4 .5v1.1M179 80.8h.1M179 80.8v1.1l-.3 .4M179 81.2l-.4 .1M179.2 80.9l.1 .2a1.43 1.43 0 0 1-.3 1.3l-.2 .2-.2-.2M180.4 88.9l5.2-3a.93 .93 0 0 1-.3 1.5l-4.9 2.8a.69 .69 0 0 1-.5-.7 .69 .69 0 0 1 .5-.6zM180.9 81.9l.1 .5M181.8 92.4l1.1 .7M183.7 90.3l.3-.2a.38 .38 0 0 1 .1 .5 .38 .38 0 0 1-.5 .2zM185.1 86.1l-.5 .9-4.6 2.6"/>
<path d="M186.2 91.3v5l.7 .4M186.9 90.9v5.5l-.1 .5-.6 .7-3.9 2.2a13.5 13.5 0 0 1-4.8 5.8l-5.8 3.2-1.6 .3-.9-.2M187.6 84.4l13-7.5v3.3l-13 7.5zM187.6 86.3l.5 .3M187.9 88.5l10-5.8h.3v.4l-.3 .4-10 5.8-.3-.3zM188.3 84l.3 .6 1.4 .9M188.7 95.5l.3-.2a.68 .68 0 0 1 .2 .8 .68 .68 0 0 1-.6 .4l-.2-.1-.1-.3zM188.7 90.3l.3-.1a.68 .68 0 0 1 .2 .7 .68 .68 0 0 1-.6 .5l-.2-.2-.1-.3zM188.8 83.7l1.4 .8 .4 .6M189.1 83.9l.4 .5 1.1 .6M189.5 91.9l.3-.2a.65 .65 0 0 1 .9-.2 .65 .65 0 0 1 .2 .9 1.62 1.62 0 0 1-1.5 1.5 1.28 1.28 0 0 1 .1-2zM189.7 80.4l.5-.3a.69 .69 0 0 1 .2 .7 .69 .69 0 0 1-.6 .5l-.3-.3z"/>
<path d="M189.9 99.7h.2a.37 .37 0 0 1 .1 .4 .37 .37 0 0 1-.5 .2zM190.2 91.5a1.95 1.95 0 0 1-1.1 2M191 89l.4-.2a.64 .64 0 0 1 .1 .8 .64 .64 0 0 1-.8 .3l.1-.6zM191 94.1l.4-.1a.64 .64 0 0 1 .1 .8 .64 .64 0 0 1-.8 .3l.1-.6zM197.3 90.1l.3-.1a.7 .7 0 0 1 .1 .7 .7 .7 0 0 1-.6 .4l-.1-.4zM197.3 95.3l.3-.2a.65 .65 0 0 1 .1 .8 .65 .65 0 0 1-.7 .3v-.5zM198.4 91.5a.65 .65 0 0 1 .8-.2 .65 .65 0 0 1 .3 .9 1.43 1.43 0 0 1-1.7 1.4 1.63 1.63 0 0 1 .6-2.1zM198.8 91.3a1.91 1.91 0 0 1-1.1 1.9M199.3 81.7l.3-.1a.68 .68 0 0 1 .2 .7 .68 .68 0 0 1-.6 .5l-.2-.1-.1-.4zM199.6 88.8l.4-.2a.68 .68 0 0 1 .2 .7 .68 .68 0 0 1-.6 .5l-.3-.3zM199.6 93.9l.4-.1a.69 .69 0 0 1 .2 .7 .69 .69 0 0 1-.6 .5l-.3-.3zM201.1 93.3l.3-.2a.37 .37 0 0 1 .1 .5 .37 .37 0 0 1-.5 .2z"/>
<path d="M201.2 82.3l.2-.1a.37 .37 0 0 1 .1 .5 .37 .37 0 0 1-.5 .2zM204 96l.3-.1a.68 .68 0 0 1 .2 .7 .68 .68 0 0 1-.6 .5l-.3-.3zM206.1 90.3l.7-.4v1.3l-.7 .5zM206.4 93.6l.3-.2a.68 .68 0 0 1 .2 .8 .68 .68 0 0 1-.6 .4l-.2-.1-.1-.3zM208.7 93.3l.3-.1a.68 .68 0 0 1 .3 .7 .68 .68 0 0 1-.7 .5l-.2-.3zM221.7 85.8l.3-.1a.64 .64 0 0 1 .1 .8 .64 .64 0 0 1-.7 .3v-.6zM50.6 110l.2-.1a.38 .38 0 0 1 .1 .5 .38 .38 0 0 1-.5 .2zM55.2 110.4l4.8-2.9h.4a.9 .9 0 0 1-.4 1.4l-4.7 2.7-.3 .1-.2-.2v-.4zM59.9 107.6l-.2 .5-.4 .4-4.5 2.6M61.4 100.3a.69 .69 0 0 1 .7 .4 .69 .69 0 0 1-.2 .8 .8 .8 0 0 1-.5-1.2zM62.2 106.3l4.9-2.8 .4-.1a.92 .92 0 0 1-.4 1.4l-4.9 2.8a.71 .71 0 0 1-.4-.6 .71 .71 0 0 1 .4-.7zM63.4 101.4l-.5-.3-.2 .1v.5l.2 .4"/>
<path d="M64.3 105.1l.5 .3M66.1 104.1l.4 .3M66.1 104.1h.1M66.9 103.8l-.1-.1-.7 .4M66.9 103.8l-.5 .6-4.6 2.7M67 103.5l-.1 .3M69.1 102.4l.7-.4v1.4l-.7 .4zM69.1 106.5l.7-.4v1.4l-.7 .4zM69.2 104.7l.5-.3a.65 .65 0 0 1 .1 .8 .65 .65 0 0 1-.8 .3zM71.6 104.4l.4-.3a.64 .64 0 0 1 .2 .8 .64 .64 0 0 1-.8 .3v-.4zM168.7 110.1l.2-.2a.38 .38 0 0 1 .1 .5 .38 .38 0 0 1-.5 .2zM173.3 110.4l4.9-2.9 .3-.1a.88 .88 0 0 1-.3 1.5l-4.7 2.7-.4 .1-.2-.3v-.4z"/>
<path d="M178.1 107.6l-.2 .5-.4 .4-4.6 2.6M179.5 100.3a.75 .75 0 0 1 .7 1.1 .75 .75 0 0 1-.7-1.1zM180.4 106.3l4.9-2.9h.3a.91 .91 0 0 1-.3 1.4l-4.8 2.7-.3 .1-.2-.2v-.5zM181.5 101.3l-.4-.3-.3 .2v.4l.3 .4M181.6 105.5l.5 .3M182 105.3l.5 .3M182.4 105.1l.5 .2M185.1 103.7h-.2l-.7 .4 .5 .2M185.1 103.5l-.5 .9-4.6 2.6M187.3 102.4l.7-.4v1.4l-.7 .4zM187.3 106.5l.7-.4v1.3l-.7 .4zM187.5 104.5l.3-.2a.69 .69 0 0 1 .2 .8 .69 .69 0 0 1-.7 .4l-.1-.4z"/>
<path d="M189.7 104.4l.5-.4a.69 .69 0 0 1 .2 .8 .69 .69 0 0 1-.6 .5l-.3-.3z"/>
</g>
<g fill="#000">
<circle cx="161.3" cy="93.3" r=".2"/>
<circle cx="179" cy="81.2" r=".2"/>
<circle cx="66.8" cy="103.7" r=".2"/>
<circle cx="184.2" cy="104.1" r=".2"/>
<circle cx="184.9" cy="103.7" r=".2"/>
</g>
<g fill="none" stroke="#000" stroke-width=".25">
<path d="M123.6 18.2l.3 .2M241.7 18.1l.4 .2M120.6 34.2l-.3 .2M121.9 35.1l-.2 .2M127.7 38.3l-.3 .2M128.9 39.2l-.2 .1M149.1 32.9l.3 .1M210.4 38.2l-27.2 15.7M212.3 37l.1 .1M215.5 35.2l-2 1.2M226.5 28.8v.2M229.6 27.1l-2 1.1"/>
<path d="M233.3 26.8l20.5 11.9M267.2 32.8l.3 .2M91.2 42.8l.3 .2M96 47.4l-.2 .1M96 55.5l-.2 .2M96.1 48.9l-.3 .2M96.1 57.1l-.3 .2M99 46.5l-.4 .2M101.8 45.1l-.3 .2M103 46l-.2 .1M108.9 49.2l-.4 .2M110.1 50.1l-.2 .1"/>
<path d="M115 59.8l-.3 .2M116.6 57.5l.4 .2M177 57.4v.1M180.1 55.6l-1.9 1.2M181.7 54.7v.1M233.1 59.7l-.3 .2M234.8 57.5l.3 .2M29.4 72.6l.3 .1M29.5 79.3l.2 .1M34.1 76.5l.3 .2M36.5 75.2l.3 .2M38.7 78.1l.3 .2"/>
<path d="M41.1 72.4l.4 .2M43.5 76.4l.3 .2M44.1 74.4l.2 .1M44.2 76.6l.4 .2M44.7 75.8l.3 .2M48.4 73.6l.4 .3M52.8 76.4l.3 .2M53.3 75.6l.3 .2M53.8 68.5l.3 .2M57 73.4l.4 .2M65.3 65l-.2 .2M65.5 66.6l-.3 .2"/>
<path d="M71.2 62.8l-.4 .2M71.2 70.4l-.4 .2M72.4 63.7l-.2 .1M72.4 71.3l-.2 .1M78.2 66.9l-.3 .2M79.5 67.8l-.2 .1M90.5 61.5l.3 .2M91.2 60.3l.4 .2M99 61.1l-.3 .2M101.8 66.9l-.3 .2M103 67.8l-.2 .1M108.9 70.9l-.4 .2"/>
<path d="M110.1 71.9l-.2 .1M112.4 69.7l-.3 .2M114.8 66.4l-.2 .1M115 67.9l-.3 .2M115.9 76.2l.4 .1M116.7 75l.3 .1M147.5 72.5l.3 .2M147.6 79.2l.3 .2M152.2 76.5l.4 .1M154.7 75.1l.2 .2M156.9 78.1l.3 .2M159.3 72.4l.3 .2"/>
<path d="M161.6 76.3l.4 .2M162.3 74.4l.1 .1M162.4 76.6l.3 .2M162.9 65.6v.1M162.9 75.8l.3 .2M163.2 67.4l20.4 11.8M163.6 67.1l20.5 11.9M166 63.8l-2 1.2M166.6 73.6l.3 .2M171 76.4l.3 .2M219.9 66.8l-.3 .2M221.2 67.7l-.2 .2"/>
<path d="M227 70.9l-.3 .2M228.2 71.8l-.2 .1M230.6 69.7l-.4 .1M233 66.4l-.3 .1M233.1 67.9l-.3 .2M234.1 76.1l.3 .2M234.8 74.9l.4 .2M29.4 93.8l.3 .2M29.5 96.7l.2 .1M34.1 91.1l.3 .1M34.1 93.9l.3 .2M36.5 92.6l.3 .2"/>
<path d="M38.7 85.6l.3 .2M39.1 85.2l.3 .2M41.1 89.8l.4 .2M42.8 83l.3 .2M43.5 81.8l.4 .2M44.2 82.4l.4 .2M46.6 88.9l-.3 .1M47.1 89.4l-.3 .2M48.1 91.1l-.3 .2M48.6 91.7l-.3 .1M52.8 82.2l.4 .2M54.8 87.3l.4 .2"/>
<path d="M54.9 94l.3 .1M59.4 99.5l-.3 .2M59.5 91.2l.4 .2M62 89.9l.3 .2M64.2 92.8l.3 .2M64.6 99.9l.3 .2M66.6 87.1l.3 .2M68.2 97.7l.4 .2M68.3 96.2l.3 .2M69 96.5l.3 .2M69 91.1l.3 .1M69.6 89.1l.1 .1"/>
<path d="M71.2 84.5l-.4 .2M79.2 83.2l.3 .2M90.3 91l.3 .2M147.5 93.7l.3 .2M147.6 96.6l.3 .2M152.2 91l.4 .2M152.2 93.9l.4 .2M154.7 92.6l.2 .1M156.8 85.6l.4 .2M157.2 85.1l.4 .2M159.3 89.8l.3 .2M160.9 83l.4 .2"/>
<path d="M161.2 93.5l-.1 .1M161.5 93.6l-.1 .1M161.7 81.8l.3 .2M161.9 93.9v.1M162.4 82.3l.3 .2M162.8 94.1l1.2 .7M164.5 91.6l-.1 .1M164.8 88.8l-.4 .2M164.8 88.5l.1 .1M165.2 89.3l-.3 .2M166.3 91.1l-.4 .1M166.6 90.4l-.2 .1"/>
<path d="M166.7 91.6l-.3 .2M166.9 90.8l-.3 .1M171 82.1l.3 .2M171.8 99.3l6.5 3.8M173 87.2l.3 .2M173.1 93.9l.3 .2M176.7 83.7l.1 .1M177 82.8l.1 .1M177.5 99.4l-.3 .2M177.7 91.2l.3 .2M177.9 81.3l.1 .1M178.5 80.6l.1 .1"/>
<path d="M179.1 81.8l.1 .1M179.1 81h.1M179.9 82.7l-2 1.2M180.1 89.9l.3 .1M182.3 92.8l.3 .1M182.7 99.8l.3 .2M184.8 87.1l.3 .2M186.4 97.7l.3 .2M186.4 96.2l.3 .2M187.1 91l.3 .2M187.1 96.5l.3 .1M187.7 89.1l.2 .1"/>
<path d="M189.3 84.5l-.3 .2M197.4 83.2l.3 .2M208.4 91l.4 .1M54.8 108.5l.4 .2M54.9 111.4l.3 .1M59.5 105.7l.4 .3M59.5 108.6l.4 .2M60.6 100.4l-.2 .1M62 107.3l.3 .2M64.2 100.3l.3 .2M66.6 104.5l.3 .2M173 108.4l.3 .2"/>
<path d="M173.1 111.3l.3 .2M177.7 105.7l.3 .2M177.7 108.6l.3 .2M178.8 100.4l-.2 .1M180.1 107.3l.3 .1M182.2 105.3l.2 .2M182.3 100.3l.3 .2M184.8 104.5l.3 .2M10.1 137.5h67.3M33.7 123v76.9M57 123v76.9M10.1 146.4h67.3"/>
<path d="M10.1 155.3h67.3M10.1 164.2h67.3M10.1 173.1h67.3M10.1 182h67.3M10.1 190.9h67.3"/>
</g>
<g fill="none" stroke="#000" stroke-width=".21">
<path d="M62.6 38l12 12M89 31.9l12 12M107.8 20.6l12 12M116.9 30.5l.8-.8 2.1 2.9zM189.8 38.6l15 16.5M55 50.5l15.5 15.6M71.7 47.9l.8-.8 2.1 2.9zM98.9 41l2.1 2.9-2.9-2zM202.1 52.9l.8-.8 1.9 3zM33 64.7l12 12M42.1 74.6l.9-.8 2 2.9zM68.5 63.2l2 2.9-2.8-2.1z"/>
<path d="M216 79.7l2.9 2.1-.8 .8zM216 79.7l16.3 16.3M102.5 89.7l8.2 8.2M102.5 89.7l2.8 2.1-.8 .8z"/>
</g>
<path d="M117.7 29.7l2.1 2.9-2.9-2.1zM72.5 47.1l2.1 2.9-2.9-2.1zM98.9 41l2.1 2.9-2.9-2zM202.1 52.9l.8-.8 1.9 3zM43 73.8l2 2.9-2.9-2.1zM68.5 63.2l2 2.9-2.8-2.1zM102.5 89.7l2.8 2.1-.8 .8zM216 79.7l2.9 2.1-.8 .8z" fill="#000"/>
<g font-size="5.6">
<text x="95.9" y="22.4">PSM05</text>
<text x="77.3" y="33.7">PSM03</text>
<text x="50.6" y="39.8">PSM02</text>
<text x="177.7" y="40.3">PSM07</text>
<text x="43" y="52.3">PSM04</text>
<text x="21" y="66.4">PSM06</text>
<text x="111.9" y="99.7">PSM01</text>
<text x="233.6" y="97.8">PSM07</text>
</g>
<g font-size="4.9">
<text x="12" y="129.3">ID</text>
<text x="35.4" y="129.3">Cantidad</text>
<text x="58.7" y="129.3">Grosor</text>
<text x="58.7" y="134.7">(mm)</text>
<text x="12" y="143.6">PSM01</text>
<text x="35.4" y="143.6">1</text>
<text x="58.7" y="143.6">3</text>
<text x="12" y="152.5">PSM02</text>
<text x="35.4" y="152.5">1</text>
<text x="58.7" y="152.5">3</text>
<text x="12" y="161.4">PSM03</text>
<text x="35.4" y="161.4">1</text>
<text x="58.7" y="161.4">3</text>
<text x="12" y="170.3">PSM04</text>
<text x="35.4" y="170.3">1</text>
<text x="58.7" y="170.3">3</text>
<text x="12" y="179.2">PSM05</text>
<text x="35.4" y="179.2">3</text>
<text x="58.7" y="179.2">3</text>
<text x="12" y="188.1">PSM06</text>
<text x="35.4" y="188.1">4</text>
<text x="58.7" y="188.1">3</text>
<text x="12" y="197">PSM07</text>
<text x="35.4" y="197">2</text>
<text x="58.7" y="197">1</text>
</g>
<g font-size="3.9">
<text x="133.6" y="160.3">Montaje de estructura</text>
<text x="133.6" y="165.7">ASM01</text>
<text x="196.5" y="165.4">Serpuga 2</text>
<text x="111.8" y="175.9">Chapa aluminio 1 y 3mm</text>
<text x="161.4" y="176.1">Jaime Bravo Algaba</text>
<text x="118.2" y="187.2">990</text>
<text x="144.4" y="187.2">1</text>
<text x="161.2" y="186.8">Centro de Autom. y Robótica, UPM-CSIC</text>
<text x="113.1" y="193.3">Escala 1:3</text>
<text x="160.2" y="197.7">05/10/2025</text>
<text x="190.6" y="197.9">ASM01.dft</text>
<text x="223" y="197.6">1 de 1</text>
</g>
<text font-size="3.6" x="112.9" y="197.9">ISO(mm,º)</text>
<g font-size="3.1">
<text x="111.8" y="160.2">Pieza:</text>
<text x="193.9" y="160.1">Proyecto:</text>
<text x="111.8" y="165.7">Identificador:</text>
<text x="111.6" y="170.8">Material:</text>
<text x="159.3" y="170.8">Diseñado por:</text>
<text x="111.2" y="181.7">Peso (g):</text>
<text x="135.4" y="182">Cantidad:</text>
<text x="159" y="181.8">Empresa:</text>
<text x="159.2" y="192.7">Fecha de creación:</text>
<text x="190.5" y="192.7">Archivo digital:</text>
<text x="221.2" y="192.7">Hoja:</text>
</g>
</svg>
